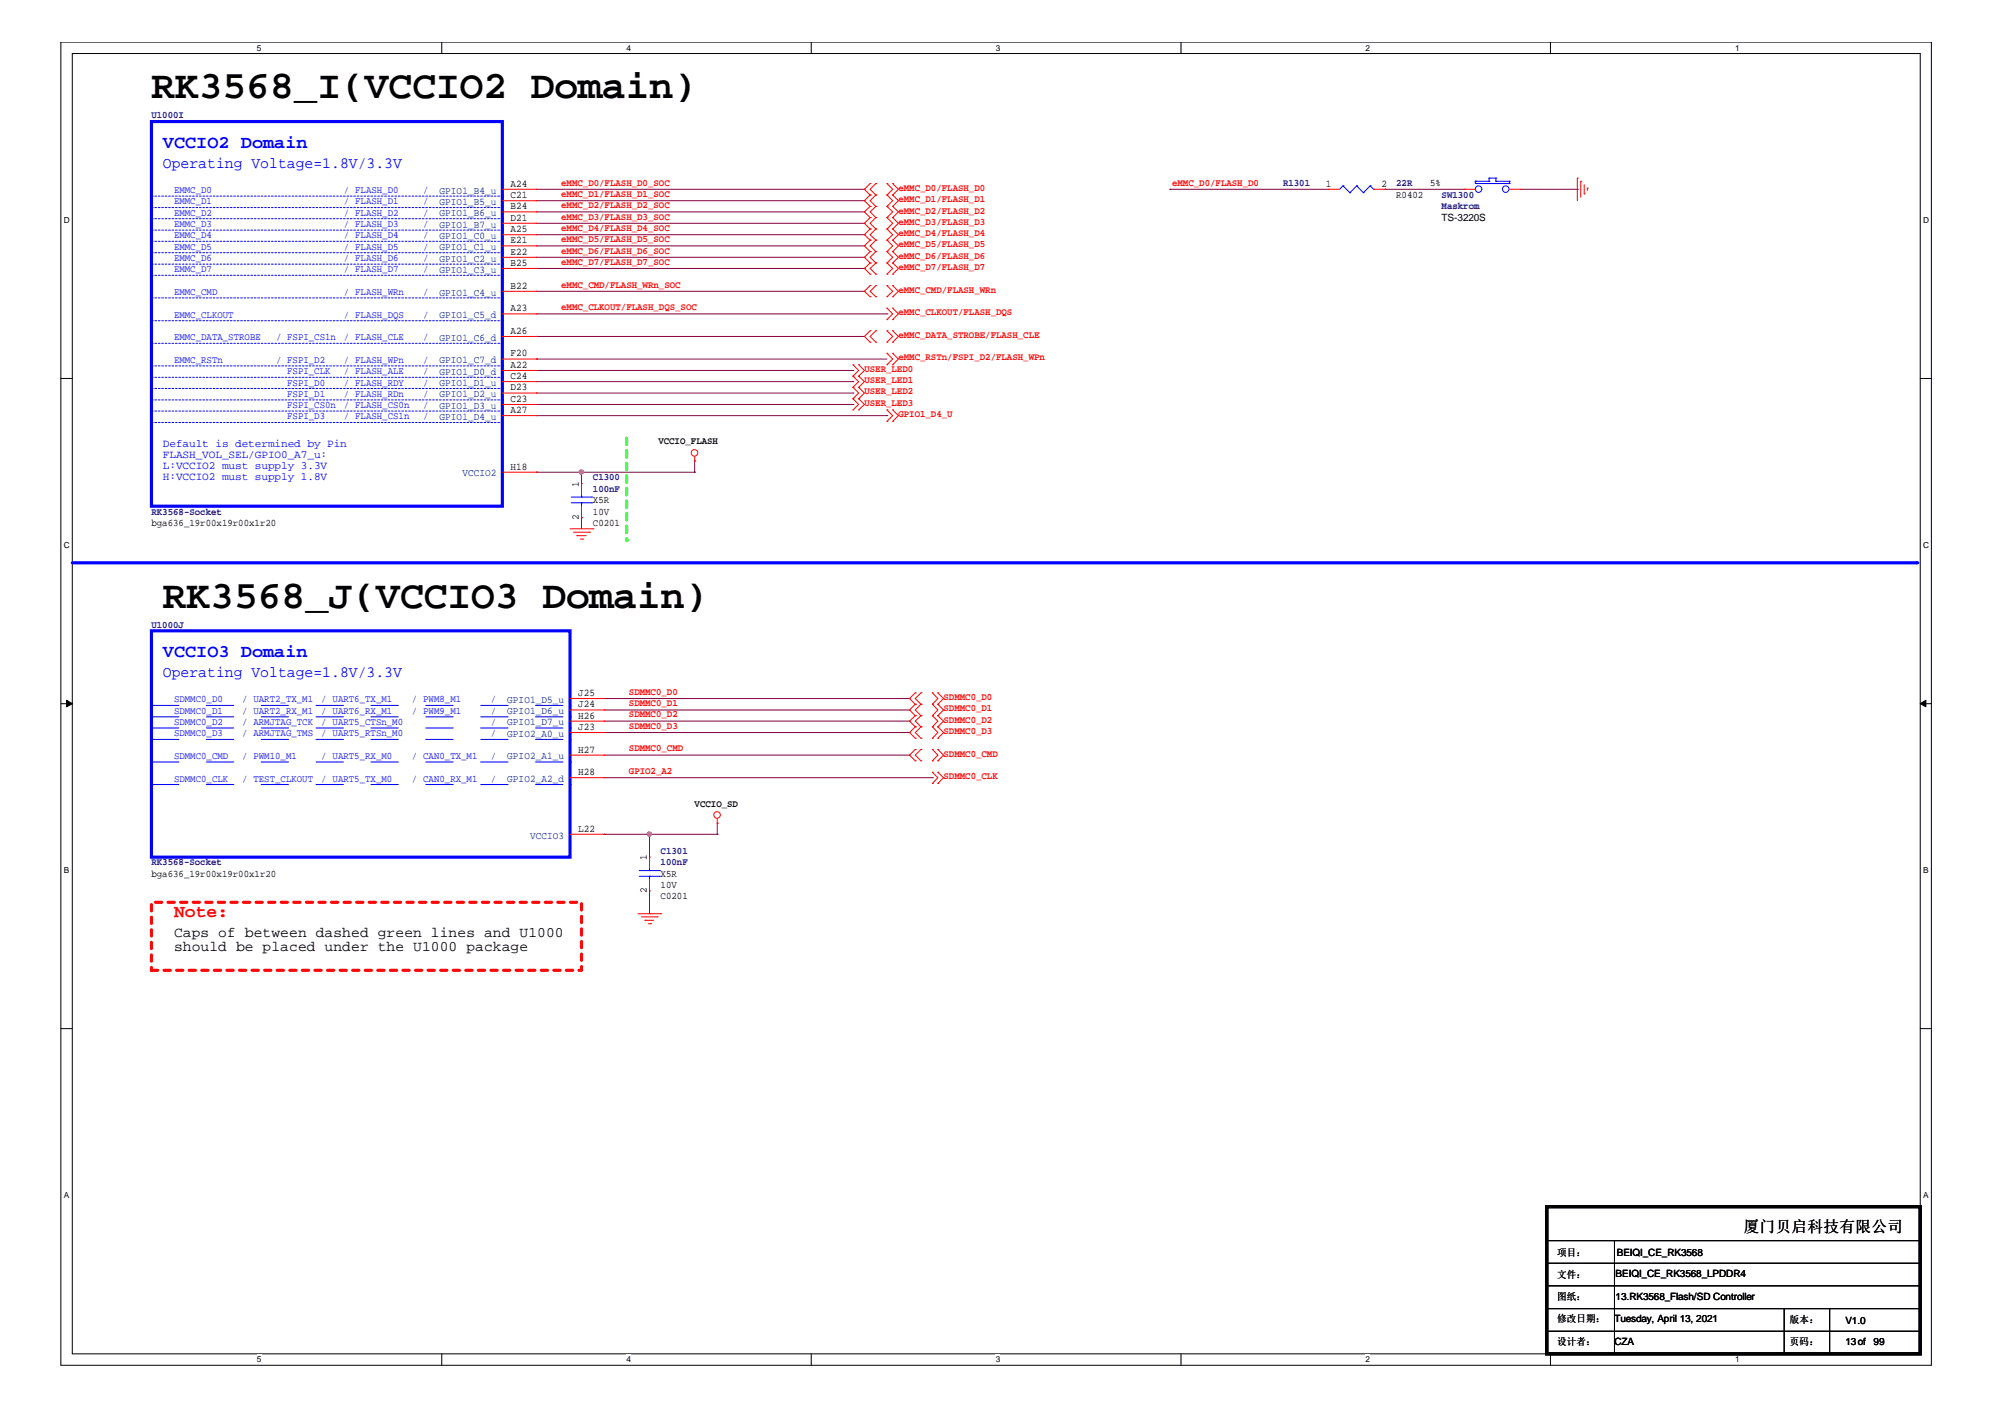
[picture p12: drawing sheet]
<svg xmlns="http://www.w3.org/2000/svg" width="297mm" height="210mm" viewBox="0 0 297 210" stroke-linecap="round" stroke-linejoin="round" font-family="sans-serif">
<path d="M9 6.2h277.1v196h-277.1zM10.7 7.9h273.8v192.6h-273.8z" fill="none" stroke="#000" stroke-width=".15"/>
<g fill="#fff">
<path d="M38.1 6.4h.6v1.4h-.6z"/>
<path d="M38.1 200.7h.6v1.4h-.6z"/>
</g>
<path d="M65.4 6.2v1.7M65.4 200.5v1.7" fill="none" stroke="#000" stroke-width=".15"/>
<g fill="#fff">
<path d="M92.8 6.4h.6v1.4h-.6z"/>
<path d="M92.8 200.7h.6v1.4h-.6z"/>
</g>
<path d="M120.2 6.2v1.7M120.2 200.5v1.7" fill="none" stroke="#000" stroke-width=".15"/>
<g fill="#fff">
<path d="M147.5 6.4h.7v1.4h-.7z"/>
<path d="M147.5 200.7h.7v1.4h-.7z"/>
</g>
<path d="M175 6.2v1.7M175 200.5v1.7" fill="none" stroke="#000" stroke-width=".15"/>
<g fill="#fff">
<path d="M202.3 6.4h.6v1.4h-.6z"/>
<path d="M202.3 200.7h.6v1.4h-.6z"/>
</g>
<path d="M229.7 6.2v1.7M229.7 200.5v1.7" fill="none" stroke="#000" stroke-width=".15"/>
<g fill="#fff">
<path d="M257 6.4h.7v1.4h-.7z"/>
<path d="M257 200.7h.7v1.4h-.7z"/>
<path d="M9.4 31.9h.9v1.4h-.9z"/>
<path d="M284.9 31.9h.9v1.4h-.9z"/>
<path d="M9.4 80.1h.9v1.4h-.9z"/>
<path d="M284.9 80.1h.9v1.4h-.9z"/>
</g>
<path d="M9 56.1h1.7M284.5 56.1h1.7" fill="none" stroke="#000" stroke-width=".15"/>
<g fill="#fff">
<path d="M9.4 128.2h.8v1.4h-.8z"/>
<path d="M284.9 128.2h.8v1.4h-.8z"/>
</g>
<path d="M9 104.2h1.7M284.5 104.2h1.7" fill="none" stroke="#000" stroke-width=".15"/>
<g fill="#000" stroke="#000" stroke-width=".15">
<path d="M9.9 103.7l.8 .5-.8 .5z" fill-rule="evenodd"/>
<path d="M284.5 104.2l.8-.5v1z" fill-rule="evenodd"/>
</g>
<g fill="#fff">
<path d="M9.4 176.4h.8v1.4h-.8z"/>
<path d="M284.9 176.4h.8v1.4h-.8z"/>
</g>
<path d="M9 152.4h1.7M284.5 152.4h1.7" fill="none" stroke="#000" stroke-width=".15"/>
<path d="M10.7 83.4h273.3" fill="none" stroke="#00f" stroke-width=".47"/>
<circle cx="284" cy="83.4" r=".23" fill="#00f"/>
<path d="M92.8 64.9v15.1" fill="none" stroke="#0f0" stroke-width=".47" stroke-dasharray=".9 .9"/>
<circle cx="92.8" cy="80" r=".23" fill="#0f0" stroke-dasharray=".9 .9"/>
<path d="M22.4 133.7h63.7v10h-63.7z" fill="none" stroke="#f00" stroke-width=".47" stroke-dasharray=".9 .9"/>
<g fill="none" stroke="#800040" stroke-width=".15">
<path d="M79.5 38.1h48.6M79.5 29.7h48.6M79.5 31.4h48.6M79.5 33.1h48.6M79.5 39.8h48.6M79.5 28h48.6M79.5 34.8h48.6M79.5 36.4h48.6M128.1 38.1h.1M128.1 29.7h.1M128.1 31.4h.1M128.1 33.1h.1"/>
<path d="M128.1 39.8h.1M128.1 28h.1M128.1 34.8h.1M128.1 36.4h.1M173.3 28h.1M173.3 28h23.5M205.2 28h.1M205.2 28h11.7M225.3 28h8.4M233.7 28h.1M79.5 53.2h.1M79.5 49.8h.1"/>
<path d="M79.5 43.2h48.6M79.5 53.2h51.9M79.5 46.5h51.9M79.5 49.8h48.6M79.5 54.9h46.9M79.5 56.5h46.9M79.5 58.2h46.9M79.5 59.9h46.9M126.4 54.9h.1M126.4 56.5h.1M126.4 58.2h.1M126.4 59.9h.1"/>
<path d="M128.1 43.2h.1M131.4 46.5h.1M79.5 69.9h.1M79.5 69.9h23.4M79.5 61.6h51.9M86.1 69.9h.1M86.1 76.7h.1M86.1 69.9v1.7M86.1 76.7v1.6M102.9 69.9h.1M102.9 68.3h.1M102.9 68.3v1.6"/>
<path d="M131.4 61.6h.1M89.5 103.5h45.2M89.5 105.2h45.2M89.5 106.8h45.2M89.5 108.5h45.2M89.5 115.2h48.6M89.5 111.9h45.2M134.7 103.5h.1M134.7 105.2h.1M134.7 106.8h.1M134.7 108.5h.1M134.7 111.9h.1"/>
<path d="M138.1 115.2h.1M89.5 123.6h.1M89.5 123.6h16.8M96.2 123.6h.1M96.2 135.4h.1M96.2 123.6v3.4M96.2 132v3.4M106.3 123.6h.1M106.3 121.9h.1M106.3 121.9v1.7"/>
</g>
<g fill="#f0f" stroke="#f0f" stroke-width=".15">
<circle cx="86.1" cy="69.9" r=".32"/>
<circle cx="96.2" cy="123.6" r=".32"/>
</g>
<g fill="none" stroke="#f00" stroke-width=".15">
<path d="M74.4 28h5.1M74.4 29.7h5.1M74.4 31.4h5.1M74.4 33.1h5.1M74.4 34.8h5.1M74.4 36.4h5.1M74.4 38.1h5.1M74.4 39.8h5.1M79.5 28h.1M79.5 29.7h.1M79.5 31.4h.1M79.5 33.1h.1"/>
<path d="M79.5 34.8h.1M79.5 36.4h.1M79.5 38.1h.1M79.5 39.8h.1M128.9 27.2h.1M128.9 28.9h.1M128.9 30.6h.1M128.9 32.2h.1M128.9 33.9h.1M128.9 35.6h.1M128.9 37.3h.1M128.9 39h.1"/>
<path d="M128.9 27.2l-.8 .8 .8 .9M128.9 32.2l-.8 .9 .8 .8M128.9 28.9l-.8 .8 .8 .9M128.9 33.9l-.8 .9 .8 .8M128.9 30.6l-.8 .8 .8 .8M128.9 35.6l-.8 .8 .8 .9M128.9 37.3l-.8 .8 .8 .9M128.9 39l-.8 .8 .8 .8M129.8 28.9h.1M129.8 27.2h.1M129.8 30.6h.1M129.8 32.2h.1"/>
<path d="M129.8 33.9h.1M129.8 35.6h.1M129.8 37.3h.1M129.8 39h.1M129.8 27.2l-.9 .8 .9 .9M129.8 28.9l-.9 .8 .9 .9M129.8 32.2l-.9 .9 .9 .8M129.8 30.6l-.9 .8 .9 .8M129.8 35.6l-.9 .8 .9 .9M129.8 33.9l-.9 .9 .9 .8M129.8 37.3l-.9 .8 .9 .9M129.8 39l-.9 .8 .9 .8"/>
<path d="M131.4 28.9h.1M131.4 27.2h.1M131.4 30.6h.1M131.4 32.2h.1M131.4 33.9h.1M131.4 35.6h.1M131.4 37.3h.1M131.4 39h.1M131.4 27.2l.8 .8-.8 .9M131.4 32.2l.8 .9-.8 .8M131.4 28.9l.8 .8-.8 .9M131.4 30.6l.8 .8-.8 .8"/>
<path d="M131.4 35.6l.8 .8-.8 .9M131.4 33.9l.8 .9-.8 .8M131.4 37.3l.8 .8-.8 .9M131.4 39l.8 .8-.8 .8M132.2 28.9h.1M132.2 27.2h.1M132.2 30.6h.1M132.2 32.2h.1M132.2 33.9h.1M132.2 35.6h.1M132.2 37.3h.1M132.2 39h.1"/>
<path d="M132.2 32.2l.9 .9-.9 .8M132.2 27.2l.9 .8-.9 .9M132.2 33.9l.9 .9-.9 .8M132.2 28.9l.9 .8-.9 .9M132.2 35.6l.9 .8-.9 .9M132.2 30.6l.9 .8-.9 .8M132.2 37.3l.9 .8-.9 .9M132.2 39l.9 .8-.9 .8M196.8 28h.1M196.8 28h1.7M203.5 28h1.7M205.2 28h.1"/>
<path d="M216.9 28h.1M216.9 28h1.7M223.6 28h1.7M225.3 28h.1M233.7 26.4h.1M233.7 26.4v3.3M234.2 26.9h.1M234.2 26.9v2.3M234.7 28.7h.1M234.7 27.4v1.3M235.2 27.9h.1M235.2 27.9v.3"/>
<path d="M74.4 43.2h5.1M74.4 46.5h5.1M74.4 49.8h5.1M74.4 53.2h5.1M74.4 54.9h5.1M74.4 56.5h5.1M74.4 58.2h5.1M74.4 59.9h5.1M79.5 43.2h.1M79.5 46.5h.1M79.5 49.8h.1M79.5 53.2h.1"/>
<path d="M79.5 54.9h.1M79.5 56.5h.1M79.5 58.2h.1M79.5 59.9h.1M126.4 55.7h.1M126.4 54h.1M126.4 57.4h.1M126.4 59.1h.1M126.4 57.4l.8 .8-.8 .9M126.4 54l.8 .9-.8 .8M126.4 55.7l.8 .8-.8 .9M126.4 59.1l.8 .8-.8 .8"/>
<path d="M127.2 55.7h.1M127.2 54h.1M127.2 57.4h.1M127.2 59.1h.1M127.2 57.4l.9 .8-.9 .9M127.2 54l.9 .9-.9 .8M127.2 55.7l.9 .8-.9 .9M127.2 59.1l.9 .8-.9 .8M128.9 40.6h.1M128.9 42.3h.1M128.9 44h.1M128.9 49h.1"/>
<path d="M128.9 50.7h.1M128.9 42.3l-.8 .9 .8 .8M128.9 49l-.8 .8 .8 .9M129.8 40.6h.1M129.8 44h.1M129.8 42.3h.1M129.8 50.7h.1M129.8 49h.1M129.8 42.3l-.9 .9 .9 .8M129.8 49l-.9 .8 .9 .9M131.4 40.6h.1M131.4 44h.1"/>
<path d="M131.4 42.3h.1M131.4 47.3h.1M131.4 45.6h.1M131.4 54h.1M131.4 52.3h.1M131.4 50.7h.1M131.4 49h.1M131.4 42.3l.8 .9-.8 .8M131.4 45.6l.8 .9-.8 .8M131.4 52.3l.8 .9-.8 .8M131.4 49l.8 .8-.8 .9M132.2 40.6h.1"/>
<path d="M132.2 44h.1M132.2 42.3h.1M132.2 47.3h.1M132.2 45.6h.1M132.2 54h.1M132.2 52.3h.1M132.2 50.7h.1M132.2 49h.1M132.2 42.3l.9 .9-.9 .8M132.2 45.6l.9 .9-.9 .8M132.2 52.3l.9 .9-.9 .8M132.2 49l.9 .8-.9 .9"/>
<path d="M74.4 61.6h5.1M74.4 69.9h5.1M79.5 61.6h.1M79.5 69.9h.1M84.5 78.3h3.3M85 78.8h2.3M85.5 79.3h.1M85.5 79.3h1.3M86 79.9h.3M86.1 71.6h.1M86.1 76.7h.1M86.1 71.6v1.7"/>
<path d="M86.1 75v1.7M86.3 79.9h.1M87.3 78.8h.1M87.8 78.3h.1M102.9 68.3h.1M102.9 67.6v.7M126.4 60.7h.1M127.2 60.7h.1M131.4 62.4h.1M131.4 60.7h.1M131.4 60.7l.8 .9-.8 .8M132.2 62.4h.1"/>
<path d="M132.2 60.7h.1M132.2 60.7l.9 .9-.9 .8M84.5 103.5h5M84.5 105.2h5M84.5 106.8h5M84.5 108.5h5M84.5 111.9h5M84.5 115.2h5M89.5 103.5h.1M89.5 105.2h.1M89.5 106.8h.1M89.5 108.5h.1"/>
<path d="M89.5 111.9h.1M89.5 115.2h.1M135.6 102.6h.1M135.6 104.3h.1M135.6 106h.1M135.6 111h.1M135.6 112.7h.1M135.6 107.7h.1M135.6 109.4h.1M135.6 102.6l-.9 .9 .9 .8M135.6 107.7l-.9 .8 .9 .9M135.6 104.3l-.9 .9 .9 .8"/>
<path d="M135.6 111l-.9 .9 .9 .8M135.6 106l-.9 .8 .9 .9M136.4 104.3h.1M136.4 102.6h.1M136.4 106h.1M136.4 112.7h.1M136.4 111h.1M136.4 107.7h.1M136.4 109.4h.1M136.4 102.6l-.8 .9 .8 .8M136.4 104.3l-.8 .9 .8 .8M136.4 111l-.8 .9 .8 .8"/>
<path d="M136.4 106l-.8 .8 .8 .9M136.4 107.7l-.8 .8 .8 .9M138.1 104.3h.1M138.1 102.6h.1M138.1 106h.1M138.1 112.7h.1M138.1 111h.1M138.1 116h.1M138.1 114.4h.1M138.1 107.7h.1M138.1 109.4h.1M138.1 106l.8 .8-.8 .9"/>
<path d="M138.1 102.6l.8 .9-.8 .8M138.1 104.3l.8 .9-.8 .8M138.1 111l.8 .9-.8 .8M138.1 114.4l.8 .8-.8 .8M138.1 107.7l.8 .8-.8 .9M138.9 104.3h.1M138.9 102.6h.1M138.9 106h.1M138.9 112.7h.1M138.9 111h.1M138.9 116h.1M138.9 114.4h.1"/>
<path d="M138.9 107.7h.1M138.9 109.4h.1M138.9 102.6l.9 .9-.9 .8M138.9 104.3l.9 .9-.9 .8M138.9 106l.9 .8-.9 .9M138.9 111l.9 .9-.9 .8M138.9 114.4l.9 .8-.9 .8M138.9 107.7l.9 .8-.9 .9M84.5 123.6h5M89.5 123.6h.1M94.5 135.4h3.4M95 135.8h2.4"/>
<path d="M95.5 136.3h.1M95.5 136.3h1.4M96.1 136.8h.3M96.2 127h.1M96.2 132h.1M96.2 127v1.6M96.2 130.3v1.7M96.4 136.8h.1M97.4 135.8h.1M97.9 135.4h.1M106.3 121.9h.1M106.3 121.3v.6"/>
<circle cx="102.9" cy="67.1" r=".49"/>
<circle cx="106.2" cy="120.7" r=".49"/>
</g>
<path d="M229.2 178.7h55.3v21.8h-55.3z" fill="none" stroke="#000" stroke-width=".47"/>
<g fill="none" stroke="#000" stroke-width=".15">
<path d="M229.2 190.5h55.3M229.2 193.9h55.3M229.2 197.2h55.3M229.2 187.1h55.3M229.2 183.8h55.3M239.2 183.8v16.7M264.3 193.9v6.6M271.1 193.9v6.6M284.5 190.5h.1M284.5 193.9h.1M284.5 197.2h.1M284.5 187.1h.1"/>
<path d="M284.5 183.8h.1M239.2 200.5h.1M264.3 200.5h.1M271.1 200.5h.1"/>
</g>
<g fill="none" stroke="#00f" stroke-width=".15" stroke-dasharray=".3 .3">
<path d="M22.4 34.1h52M22.4 37.4h52M22.4 30.7h52M22.4 29.1h52M22.4 35.7h52M22.4 39.1h52M22.4 32.4h52M74.4 34.1h.1M74.4 37.4h.1M74.4 30.7h.1M74.4 29.1h.1M74.4 35.7h.1"/>
<path d="M74.4 39.1h.1M74.4 32.4h.1M22.4 55.9h52M22.4 59.2h52M22.4 57.5h52M22.4 40.8h52M22.4 47.5h52M22.4 54.2h52M22.4 44.1h52M22.4 50.9h52M74.4 55.9h.1M74.4 59.2h.1"/>
<path d="M74.4 57.5h.1M74.4 40.8h.1M74.4 47.5h.1M74.4 54.2h.1M74.4 44.1h.1M74.4 50.9h.1M22.4 60.9h52M22.4 62.6h52M74.4 60.9h.1M74.4 62.6h.1"/>
</g>
<path d="M22.4 18h52v57h-52zM22.4 93.4h62.1v33.6h-62.1z" fill="none" stroke="#00f" stroke-width=".47"/>
<g fill="none" stroke="#00f" stroke-width=".15">
<path d="M199 27.5h.1M199 27.5l-.5 .5M199 27.5l1 1M200 28.5h.1M201 27.5h.1M201 27.5l-1 1M201 27.5l1 1M202 28.5h.1M203 27.5h.1M203 27.5l-1 1M203 27.5l.5 .5M203.5 28h.1"/>
<path d="M218.6 26.9h.1M218.6 26.9v.3h5M218.6 26.9h2M220.6 26.4h.1M220.6 26.9h.1M220.6 26.4h1M220.6 26.4v.5M221.6 26.9h.1M221.6 26.4h.1M221.6 26.9h2M221.6 26.4v.5M223.6 27.2h.1"/>
<path d="M223.6 26.9h.1M223.6 26.9v.3M84.6 74.5h3.1M84.6 73.6h3.1M86.1 73.6h.1M86.1 74.5h.1M86.1 73.3v.3M86.1 74.5v.5M87.7 74.5h.1M87.7 73.6h.1M94.7 129.8h3M94.7 129h3"/>
<path d="M96.2 129h.1M96.2 129.8h.1M96.2 128.6v.4M96.2 129.8v.5M97.7 129.8h.1M97.7 129h.1"/>
<circle cx="219.1" cy="28" r=".49"/>
<circle cx="223.1" cy="28" r=".49"/>
</g>
<path d="M22.4 106.2h62.1M22.4 116.2h62.1M22.4 109.5h62.1M22.4 107.8h62.1M22.4 104.5h62.1M22.4 112.9h62.1M84.5 106.2h.1M84.5 116.2h.1M84.5 109.5h.1M84.5 107.8h.1M84.5 104.5h.1M84.5 112.9h.1" fill="none" stroke="#00f" stroke-width=".15" stroke-dasharray="4.1 4.1"/>
<g font-size="5.8">
<text x="22.4" y="14.6">RK3568_I(VCCIO2 Domain)</text>
<text x="24.1" y="90">RK3568_J(VCCIO3 Domain)</text>
</g>
<g font-size="2.7" fill="#00f">
<text x="24.1" y="21.9">VCCIO2 Domain</text>
<text x="24.1" y="97.3">VCCIO3 Domain</text>
</g>
<text font-size="2.7" fill="#f00" x="25.8" y="135.9">Note:</text>
<g font-size="2.3" fill="#00f">
<text x="24.1" y="24.9">Operating Voltage=1.8V/3.3V</text>
<text x="24.1" y="100.3">Operating Voltage=1.8V/3.3V</text>
</g>
<text font-size="2.3" x="258.3" y="182.4">厦门贝启科技有限公司</text>
<g font-size="2.2">
<text x="25.8" y="138.8">Caps of between dashed green lines and U1000</text>
<text x="25.8" y="140.9">should be placed under the U1000 package</text>
</g>
<g font-size="1.7" fill="#00f">
<text x="24.1" y="66.2">Default is determined by Pin</text>
<text x="24.1" y="67.9">FLASH_VOL_SEL/GPIO0_A7_u:</text>
<text x="24.1" y="69.5">L:VCCIO2 must supply 3.3V</text>
<text x="24.1" y="71.2">H:VCCIO2 must supply 1.8V</text>
</g>
<g font-size="1.5" fill="#000080">
<text x="22.4" y="17.5">U1000I</text>
<text x="190.1" y="27.6">R1301</text>
<text x="206.8" y="27.6">22R</text>
<text x="213.6" y="29.3">SW1300</text>
<text x="213.6" y="31">Maskrom</text>
<text x="87.8" y="71.2">C1300</text>
<text x="22.4" y="76.2">RK3568-Socket</text>
<text x="87.8" y="72.9">100nF</text>
<text x="22.4" y="93">U1000J</text>
<text x="22.4" y="128.2">RK3568-Socket</text>
<text x="97.9" y="126.5">C1301</text>
<text x="97.9" y="128.2">100nF</text>
</g>
<g font-size="1.5" fill="#00f">
<text x="25.8" y="28.6">EMMC_D0</text>
<text x="50.9" y="28.6">/ FLASH_D0</text>
<text x="62.7" y="28.6">/</text>
<text x="25.8" y="30.3">EMMC_D1</text>
<text x="25.8" y="33.6">EMMC_D3</text>
<text x="25.8" y="32">EMMC_D2</text>
<text x="25.8" y="35.3">EMMC_D4</text>
<text x="50.9" y="30.3">/ FLASH_D1</text>
<text x="50.9" y="33.6">/ FLASH_D3</text>
<text x="50.9" y="32">/ FLASH_D2</text>
<text x="50.9" y="35.3">/ FLASH_D4</text>
<text x="62.7" y="32">/</text>
<text x="62.7" y="30.3">/</text>
<text x="62.7" y="33.6">/</text>
<text x="62.7" y="35.3">/</text>
<text x="25.8" y="37">EMMC_D5</text>
<text x="25.8" y="38.7">EMMC_D6</text>
<text x="25.8" y="40.4">EMMC_D7</text>
<text x="50.9" y="40.4">/ FLASH_D7</text>
<text x="50.9" y="38.7">/ FLASH_D6</text>
<text x="50.9" y="37">/ FLASH_D5</text>
<text x="62.7" y="37">/</text>
<text x="62.7" y="38.7">/</text>
<text x="62.7" y="40.4">/</text>
<text x="25.8" y="47">EMMC_CLKOUT</text>
<text x="25.8" y="43.7">EMMC_CMD</text>
<text x="50.9" y="43.7">/ FLASH_WRn</text>
<text x="50.9" y="47">/ FLASH_DQS</text>
<text x="62.7" y="47">/</text>
<text x="62.7" y="43.7">/</text>
<text x="25.8" y="53.7">EMMC_RSTn</text>
<text x="25.8" y="50.4">EMMC_DATA_STROBE</text>
<text x="40.9" y="53.7">/ FSPI_D2</text>
<text x="40.9" y="50.4">/ FSPI_CS1n</text>
<text x="50.9" y="53.7">/ FLASH_WPn</text>
<text x="50.9" y="50.4">/ FLASH_CLE</text>
<text x="62.7" y="50.4">/</text>
<text x="62.7" y="53.7">/</text>
<text x="42.5" y="58.8">FSPI_D1</text>
<text x="42.5" y="57.1">FSPI_D0</text>
<text x="42.5" y="55.4">FSPI_CLK</text>
<text x="50.9" y="57.1">/ FLASH_RDY</text>
<text x="50.9" y="58.8">/ FLASH_RDn</text>
<text x="50.9" y="55.4">/ FLASH_ALE</text>
<text x="62.7" y="55.4">/</text>
<text x="62.7" y="57.1">/</text>
<text x="62.7" y="58.8">/</text>
<text x="42.5" y="62.1">FSPI_D3</text>
<text x="42.5" y="60.5">FSPI_CS0n</text>
<text x="50.9" y="60.5">/ FLASH_CS0n</text>
<text x="50.9" y="62.1">/ FLASH_CS1n</text>
<text x="62.7" y="60.5">/</text>
<text x="62.7" y="62.1">/</text>
<text x="25.8" y="104">SDMMC0_D0</text>
<text x="25.8" y="107.4">SDMMC0_D2</text>
<text x="25.8" y="105.7">SDMMC0_D1</text>
<text x="35.9" y="107.4">/ ARMJTAG_TCK</text>
<text x="35.9" y="105.7">/ UART2_RX_M1</text>
<text x="35.9" y="104">/ UART2_TX_M1</text>
<text x="47.6" y="104">/ UART6_TX_M1</text>
<text x="47.6" y="107.4">/ UART5_CTSn_M0</text>
<text x="47.6" y="105.7">/ UART6_RX_M1</text>
<text x="61" y="105.7">/ PWM9_M1</text>
<text x="61" y="104">/ PWM8_M1</text>
<text x="72.7" y="107.4">/</text>
<text x="72.7" y="104">/</text>
<text x="72.7" y="105.7">/</text>
<text x="25.8" y="112.4">SDMMC0_CMD</text>
<text x="25.8" y="109.1">SDMMC0_D3</text>
<text x="35.9" y="112.4">/ PWM10_M1</text>
<text x="35.9" y="109.1">/ ARMJTAG_TMS</text>
<text x="47.6" y="112.4">/ UART5_RX_M0</text>
<text x="47.6" y="109.1">/ UART5_RTSn_M0</text>
<text x="61" y="112.4">/ CAN0_TX_M1</text>
<text x="72.7" y="109.1">/</text>
<text x="72.7" y="112.4">/</text>
<text x="25.8" y="115.8">SDMMC0_CLK</text>
<text x="35.9" y="115.8">/ TEST_CLKOUT</text>
<text x="47.6" y="115.8">/ UART5_TX_M0</text>
<text x="61" y="115.8">/ CAN0_RX_M1</text>
<text x="72.7" y="115.8">/</text>
</g>
<g font-size="1.5" fill="#004080">
<text x="65.1" y="28.7">GPIO1_B4_u</text>
<text x="65.1" y="30.4">GPIO1_B5_u</text>
<text x="65.1" y="32">GPIO1_B6_u</text>
<text x="65.1" y="33.7">GPIO1_B7_u</text>
<text x="65.1" y="35.4">GPIO1_C0_u</text>
<text x="65.1" y="37.1">GPIO1_C1_u</text>
<text x="65.1" y="38.7">GPIO1_C2_u</text>
<text x="65.1" y="40.4">GPIO1_C3_u</text>
<text x="65.1" y="43.8">GPIO1_C4_u</text>
<text x="65.1" y="47.1">GPIO1_C5_d</text>
<text x="65.1" y="50.5">GPIO1_C6_d</text>
<text x="65.1" y="53.8">GPIO1_C7_d</text>
<text x="65.1" y="55.5">GPIO1_D0_d</text>
<text x="65.1" y="57.2">GPIO1_D1_u</text>
<text x="65.1" y="58.9">GPIO1_D2_u</text>
<text x="65.1" y="60.6">GPIO1_D3_u</text>
<text x="65.1" y="62.2">GPIO1_D4_u</text>
<text x="68.5" y="70.6">VCCIO2</text>
<text x="75.1" y="104.1">GPIO1_D5_u</text>
<text x="75.1" y="105.8">GPIO1_D6_u</text>
<text x="75.1" y="107.5">GPIO1_D7_u</text>
<text x="75.1" y="109.1">GPIO2_A0_u</text>
<text x="75.1" y="112.5">GPIO2_A1_u</text>
<text x="75.1" y="115.8">GPIO2_A2_d</text>
<text x="78.5" y="124.2">VCCIO3</text>
</g>
<g font-size="1.5">
<text x="75.6" y="27.7">A24</text>
<text x="75.6" y="29.4">C21</text>
<text x="196.4" y="27.7">1</text>
<text x="204.7" y="27.7">2</text>
<text x="206.8" y="29.3">R0402</text>
<text x="211.9" y="27.6">5%</text>
<text x="75.6" y="31">B24</text>
<text x="75.6" y="32.7">D21</text>
<text x="75.6" y="34.4">A25</text>
<text x="213.6" y="32.7">TS-3220S</text>
<text x="75.6" y="36">E21</text>
<text x="75.6" y="37.7">E22</text>
<text x="75.6" y="39.4">B25</text>
<text x="75.6" y="42.8">B22</text>
<text x="75.6" y="46.1">A23</text>
<text x="75.6" y="49.5">A26</text>
<text x="75.6" y="52.8">F20</text>
<text x="75.6" y="54.5">A22</text>
<text x="75.6" y="56.1">C24</text>
<text x="75.6" y="57.8">D23</text>
<text x="75.6" y="59.5">C23</text>
<text x="75.6" y="61.2">A27</text>
<text x="97.5" y="65.8">VCCIO_FLASH</text>
<text x="75.6" y="69.6">H18</text>
<text x="22.4" y="77.9">bga636_19r00x19r00x1r20</text>
<text x="85.8" y="77" transform="rotate(-90 85.8 77)">2</text>
<text x="85.8" y="72.1" transform="rotate(-90 85.8 72.1)">1</text>
<text x="87.8" y="77.9">C0201</text>
<text x="87.8" y="74.5">X5R</text>
<text x="87.8" y="76.2">10V</text>
<text x="85.6" y="103.1">J25</text>
<text x="85.6" y="104.8">J24</text>
<text x="85.6" y="106.4">H26</text>
<text x="85.6" y="108.1">J23</text>
<text x="85.6" y="111.5">H27</text>
<text x="85.6" y="114.8">H28</text>
<text x="102.9" y="119.5">VCCIO_SD</text>
<text x="85.6" y="123.2">L22</text>
<text x="22.4" y="129.9">bga636_19r00x19r00x1r20</text>
<text x="95.8" y="127.4" transform="rotate(-90 95.8 127.4)">1</text>
<text x="97.9" y="129.9">X5R</text>
<text x="97.9" y="131.5">10V</text>
<text x="95.8" y="132.3" transform="rotate(-90 95.8 132.3)">2</text>
<text x="97.9" y="133.2">C0201</text>
<text x="230.7" y="186">项目：</text>
<text x="239.5" y="186">BEIQI_CE_RK3568</text>
<text x="230.7" y="189.3">文件：</text>
<text x="239.4" y="189.2">BEIQI_CE_RK3568_LPDDR4</text>
<text x="230.7" y="195.8">修改日期：</text>
<text x="230.7" y="192.5">图纸：</text>
<text x="239.2" y="195.8">Tuesday, April 13, 2021</text>
<text x="239.4" y="192.5">13.RK3568_Flash/SD Controller</text>
<text x="265.2" y="196">版本：</text>
<text x="273.4" y="196.2">V1.0</text>
<text x="230.7" y="199.2">设计者：</text>
<text x="239.2" y="199.2">CZA</text>
<text x="265.2" y="199.2">页码：</text>
<text x="273.4" y="199.2">13of</text>
<text x="277.6" y="199.2">99</text>
</g>
<g font-size="1.5" fill="#f00">
<text x="83.1" y="29.2">eMMC_D1/FLASH_D1_SOC</text>
<text x="83.1" y="27.5">eMMC_D0/FLASH_D0_SOC</text>
<text x="133.1" y="28.3">eMMC_D0/FLASH_D0</text>
<text x="133.1" y="29.9">eMMC_D1/FLASH_D1</text>
<text x="173.7" y="27.5">eMMC_D0/FLASH_D0</text>
<text x="83.1" y="30.8">eMMC_D2/FLASH_D2_SOC</text>
<text x="83.1" y="32.5">eMMC_D3/FLASH_D3_SOC</text>
<text x="83.1" y="34.2">eMMC_D4/FLASH_D4_SOC</text>
<text x="83.1" y="35.9">eMMC_D5/FLASH_D5_SOC</text>
<text x="133.1" y="31.6">eMMC_D2/FLASH_D2</text>
<text x="133.1" y="33.3">eMMC_D3/FLASH_D3</text>
<text x="133.1" y="35">eMMC_D4/FLASH_D4</text>
<text x="83.1" y="37.6">eMMC_D6/FLASH_D6_SOC</text>
<text x="83.1" y="39.2">eMMC_D7/FLASH_D7_SOC</text>
<text x="133.1" y="36.6">eMMC_D5/FLASH_D5</text>
<text x="133.1" y="38.3">eMMC_D6/FLASH_D6</text>
<text x="133.1" y="40">eMMC_D7/FLASH_D7</text>
<text x="83.1" y="42.6">eMMC_CMD/FLASH_WRn_SOC</text>
<text x="83.1" y="45.9">eMMC_CLKOUT/FLASH_DQS_SOC</text>
<text x="133.1" y="43.4">eMMC_CMD/FLASH_WRn</text>
<text x="133.1" y="46.7">eMMC_CLKOUT/FLASH_DQS</text>
<text x="133.1" y="53.4">eMMC_RSTn/FSPI_D2/FLASH_WPn</text>
<text x="133.1" y="50.1">eMMC_DATA_STROBE/FLASH_CLE</text>
<text x="128.1" y="55.1">USER_LED0</text>
<text x="128.1" y="56.8">USER_LED1</text>
<text x="128.1" y="58.4">USER_LED2</text>
<text x="128.1" y="60.1">USER_LED3</text>
<text x="133.1" y="61.8">GPIO1_D4_U</text>
<text x="93.2" y="102.9">SDMMC0_D0</text>
<text x="93.2" y="104.6">SDMMC0_D1</text>
<text x="93.2" y="106.3">SDMMC0_D2</text>
<text x="93.2" y="108">SDMMC0_D3</text>
<text x="139.8" y="103.7">SDMMC0_D0</text>
<text x="139.8" y="105.4">SDMMC0_D1</text>
<text x="139.8" y="107.1">SDMMC0_D2</text>
<text x="93.2" y="111.3">SDMMC0_CMD</text>
<text x="139.8" y="112.1">SDMMC0_CMD</text>
<text x="139.8" y="108.7">SDMMC0_D3</text>
<text x="93.2" y="114.7">GPIO2_A2</text>
<text x="139.8" y="115.5">SDMMC0_CLK</text>
</g>
<g font-size="1.2">
<text x="38.1" y="7.5">5</text>
<text x="92.8" y="7.5">4</text>
<text x="147.5" y="7.5">3</text>
<text x="202.3" y="7.5">2</text>
<text x="257" y="7.5">1</text>
<text x="9.4" y="33.1">D</text>
<text x="284.9" y="33.1">D</text>
<text x="9.4" y="81.2">C</text>
<text x="284.9" y="81.2">C</text>
<text x="9.4" y="129.4">B</text>
<text x="284.9" y="129.4">B</text>
<text x="9.4" y="177.5">A</text>
<text x="284.9" y="177.5">A</text>
<text x="38.1" y="201.8">5</text>
<text x="92.8" y="201.8">4</text>
<text x="147.5" y="201.8">3</text>
<text x="202.3" y="201.8">2</text>
<text x="257" y="201.8">1</text>
</g>
</svg>
